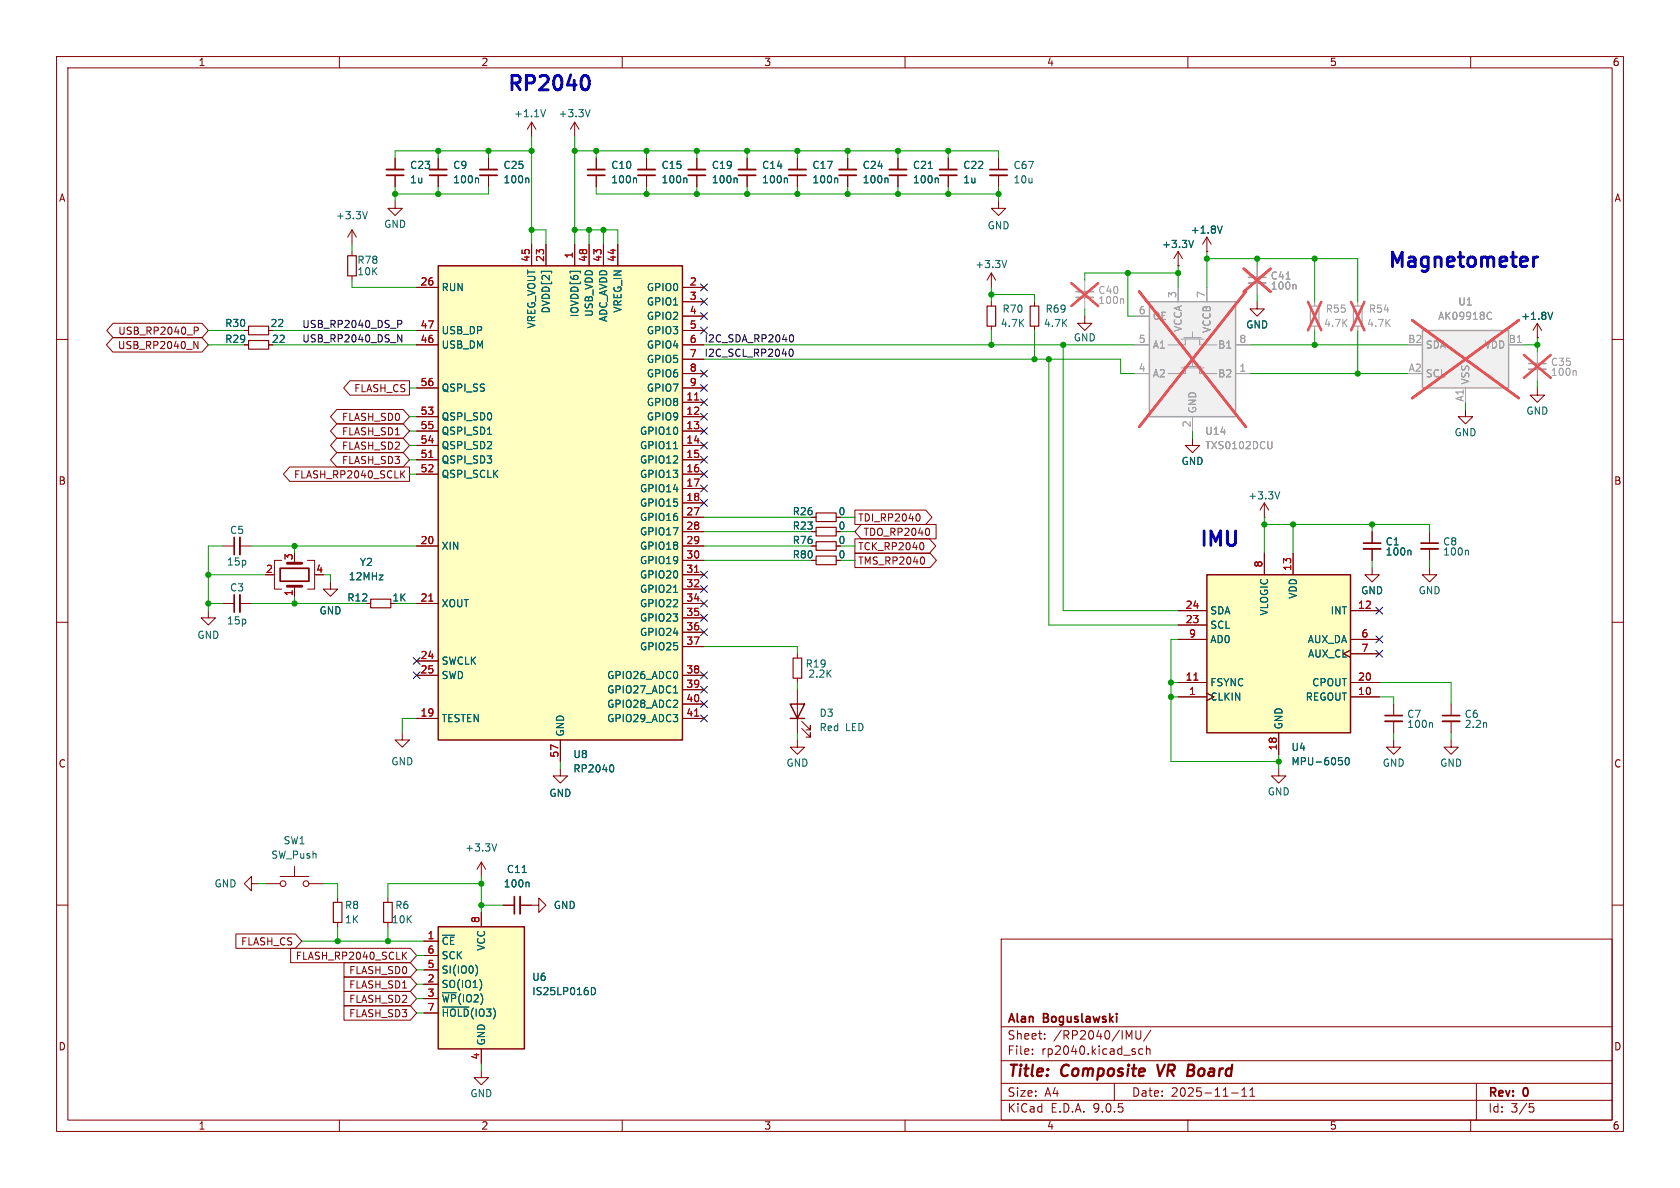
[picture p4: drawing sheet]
<svg xmlns="http://www.w3.org/2000/svg" width="297mm" height="210mm" viewBox="0 0 297 210" stroke-linecap="round" stroke-linejoin="round" font-family="sans-serif">
<g fill="none" stroke="#840000" stroke-width=".18">
<path d="M10 10h277v190h-277zM12 12h273v186h-273zM60 10v2M110 10v2M160 10v2M210 10v2M260 10v2M62.2 40.6l-.7 1.3M62.2 40.6l.8 1.3M62.2 40.6v2.6M182.9 53.3v.8M182.9 57.7v.7"/>
<path d="M271.8 59.7h.1M271.8 57.2l-.8 1.2M271.8 57.2l.7 1.2M271.8 57.2v2.5M10 60h2M210.8 77.5v1.2h1.3l-1.3 1.3-1.3-1.3h1.3M259.1 72.4v1.3h1.2l-1.2 1.2-1.3-1.2h1.3M285 60h2M10 110h2M36.8 108v1.2h1.3l-1.3 1.3-1.2-1.3h1.2M39.4 106.7h2M42.4 106.7h2"/>
<path d="M285 110h2M246.4 130.8v1.3h1.2l-1.2 1.3-1.3-1.3h1.3M246.4 124.5v2M246.4 127.5v2M256.5 130.8v1.3h1.3l-1.3 1.3-1.2-1.3h1.2M256.5 124.5v2M256.5 127.5v2M10 160h2M177 166h108v32h-108zM285 160h2M60 198v2M110 198v2"/>
<path d="M160 198v2M177 194.5h108M177 191.5h108M177 187.5h108M177 181.5h108M182.5 186.3v.1M182.5 185.5v.1M184.7 183.6v.1M184.7 182.8v.1M197 191.5v3M200.8 182.2v1.2l.3 .3 .4-.1 .2-.2v-1.2M202 185.5l-.4-.1-.3 .3v.4l.2 .2h.5"/>
<path d="M202.7 185.5l.2-.1 .3 .1 .1 .9M202.7 184.9v1.5M203.5 182.1l-1.3 2M210 198v2M217.7 193.2h1.2M219.5 193.8h.9M219.5 192.7l.5-.4v1.5M221 193.8h.8M221 192.7l.4-.4v1.5M260 198v2M261 191.5v6.5M270.4 195.1h.7"/>
<path d="M270.5 195.7h.4l.3 .3-.2 .5-.5 .1"/>
</g>
<path d="M204.6 188.2l.4 2M210 189.2h.7M210.1 188.2h.7M210.7 189.2l.2 .1M210.8 190.1l-.9 .1M210.9 189.1l-.2 .1" fill="none" stroke="#840000" stroke-width=".4"/>
<path d="M41.4 105.2v3M244.9 126.5h3M255 126.5h3.1" fill="none" stroke="#840000" stroke-width=".3"/>
<path d="M42.4 105.2v3M244.9 127.5h3M255 127.5h3.1" fill="none" stroke="#840000" stroke-width=".33"/>
<path d="M65 37.4l-.5 1.3M274.5 55.2l-.4 1.3M253.1 127.7l.2 .2v.7M262.7 127.8l.1 .8" fill="none" stroke="#006464" stroke-width=".18"/>
<path d="M182.1 54.1h1.5v3.6h-1.5z" fill="none" stroke="#840000" stroke-width=".2"/>
<path d="M251.5 58.4h15.2v10.2h-15.2z" fill="#f0f0f0"/>
<path d="M251.5 58.4h15.2v10.2h-15.2z" fill="none" stroke="#a1a1a1" stroke-width=".25"/>
<path d="M191.8 49.5v2.1M191.8 52.6v2M232.4 53.3v.8M232.4 57.7v.7M240 53.3v.8M240 57.7v.7M259.1 68.6v2.5M266.7 61h2.5M271.8 62.2v2.1M271.8 65.3v2" fill="none" stroke="#a1a1a1" stroke-width=".18"/>
<path d="M198.5 52.8l.1 .2v.7M263.1 55.3l.3-.1 .3 .1M263.7 56.3l-.3 .2-.3-.1M278.5 65.5l.2 .2v.7" fill="none" stroke="#989898" stroke-width=".18"/>
<path d="M189.4 50.1l4.7 4M194.1 50.1l-4.7 4M231.2 53.4l2.4 5M233.6 53.4l-2.4 5M238.9 53.4l2.3 5M241.2 53.4l-2.3 5M249.7 56.6l18.8 13.8M268.5 56.6l-18.8 13.8M269.4 62.8l4.7 4M274.1 62.8l-4.7 4" fill="none" stroke="#e65255" stroke-width=".46"/>
<g fill="none" stroke="#840000" stroke-width=".18">
<path d="M69.8 35.6v1.2h1.3l-1.3 1.3-1.2-1.3h1.2M86.4 27.9v2.1M86.4 31v2M132.1 27.9v2.1M132.1 31v2M141 27.9v2.1M141 31v2M149.9 27.9v2.1M149.9 31v2M158.7 27.9v2.1M158.7 31v2M167.6 27.9v2.1"/>
<path d="M167.6 31v2M176.5 35.6v1.2h1.3l-1.3 1.3-1.2-1.3h1.2M176.5 27.9v2.1M176.5 31v2M43.2 58.4h.7M175.3 48.3l-.8 1.2M175.3 48.3l.7 1.2M175.3 48.3v2.5M175.3 53.3v.8M175.3 57.7v.7M191.8 55.9v1.3h1.2l-1.2 1.2-1.3-1.2h1.3M208.3 47h.1"/>
<path d="M208.3 44.5l-.8 1.2M208.3 44.5l.7 1.2M208.3 44.5v2.5M213.4 44.5h.1M213.4 41.9l-.8 1.3M213.4 41.9l.7 1.3M213.4 41.9v2.6M43.2 61h.7M271.8 68.6v1.3h1.2l-1.2 1.2-1.3-1.2h1.3M49.8 99.1h-1.3v5h1.3M54.4 99.1h1.2v5h-1.2M143.5 94h.8"/>
<path d="M143.5 91.4h.8M143.5 96.5h.8M143.5 99.1h.8M223.5 91.4h.1M223.5 88.9l-.7 1.3M223.5 88.9l.8 1.3M223.5 88.9v2.5M48.3 101.6h.2M52.1 103.6v1.8M58.4 102.9v1.2h1.3l-1.3 1.3-1.3-1.3h1.3M64.8 106.7h.7M141 115.6v.7"/>
<path d="M141 119.9v.8M141 130.8v1.3h1.2l-1.2 1.3-1.3-1.3h1.3M141 121.9v7.6M141.7 128.8l1.6 1.5v-.8v.8h-.8M141.7 127.5l1.6 1.5v-.7v.7h-.8M226.1 135.9v1.3h1.2l-1.2 1.2-1.3-1.2h1.3"/>
</g>
<path d="M84.8 31h3.1M130.6 31h3M139.4 31h3.1M148.3 31h3.1M157.2 31h3.1M166.1 31h3.1M175 30h3.1M49.5 100.5h5.1v2.2h-5.1z" fill="none" stroke="#840000" stroke-width=".3"/>
<path d="M84.8 30h3.1M130.6 30h3M139.4 30h3.1M148.3 30h3.1M157.2 30h3.1M166.1 30h3.1M175 31h3.1" fill="none" stroke="#840000" stroke-width=".33"/>
<path d="M93.3 31.5l.2 .2v.6M139 31.5l.2 .2v.6M147.9 31.5l.2 .2v.6M156.8 31.5l.2 .2v.6M164.1 29.8h.7M165.7 31.5l.2 .2v.6M216.1 39.9l-.4 1.3M178 46l-.4 1.3M211 42.5l-.4 1.3M226.2 86.9l-.4 1.3" fill="none" stroke="#006464" stroke-width=".18"/>
<path d="M50.8 99.6h2.5M50.8 103.6h2.5" fill="none" stroke="#840000" stroke-width=".51"/>
<path d="M43.9 57.7h3.6v1.5h-3.6zM174.5 54.1h1.5v3.6h-1.5zM43.9 60.2h3.6v1.5h-3.6zM144.3 93.2h3.5v1.5h-3.5zM144.3 90.7h3.5v1.5h-3.5zM144.3 95.8h3.5v1.5h-3.5zM144.3 98.3h3.5v1.5h-3.5zM65.5 105.9h3.6v1.5h-3.6zM140.2 116.3h1.5v3.6h-1.5z" fill="none" stroke="#840000" stroke-width=".2"/>
<path d="M139.7 124.5h2.5l-1.2 2.5zM139.7 127h2.5" fill="none" stroke="#840000" stroke-width=".25"/>
<path d="M190.2 51.6h3.1M270.3 64.3h3" fill="none" stroke="#a1a1a1" stroke-width=".3"/>
<path d="M190.2 52.6h3.1M270.3 65.3h3" fill="none" stroke="#a1a1a1" stroke-width=".33"/>
<path d="M231.6 54.1h1.6v3.6h-1.6zM239.3 54.1h1.5v3.6h-1.5z" fill="none" stroke="#a1a1a1" stroke-width=".2"/>
<path d="M77.5 47h43.1v83.8h-43.1z" fill="#ffffc2"/>
<path d="M77.5 47h43.1v83.8h-43.1z" fill="none" stroke="#840000" stroke-width=".25"/>
<g fill="none" stroke="#840000" stroke-width=".18">
<path d="M77.5 27.9v2.1M77.5 31v2M62.2 44.5v.7M62.2 48.8v.7M73.7 50.8h3.8M73.7 58.4h3.8M94 43.2v3.8M96.5 43.2v3.8M101.6 43.2v3.8M104.1 43.2v3.8M106.7 43.2v3.8M109.2 43.2v3.8"/>
<path d="M120.6 50.8h3.9M120.6 58.4h3.9M120.6 53.3h3.9M120.6 55.9h3.9M73.7 61h3.8M73.7 68.6h3.8M73.7 73.7h3.8M73.7 76.2h3.8M73.7 78.7h3.8M120.6 61h3.9M120.6 68.6h3.9M120.6 73.7h3.9"/>
<path d="M120.6 76.2h3.9M120.6 78.7h3.9M120.6 63.5h3.9M120.6 66h3.9M120.6 71.1h3.9M73.7 81.3h3.8M73.7 83.8h3.8M73.7 96.5h3.8M120.6 81.3h3.9M120.6 83.8h3.9M120.6 96.5h3.9M120.6 86.4h3.9"/>
<path d="M120.6 88.9h3.9M120.6 91.4h3.9M120.6 94h3.9M120.6 99.1h3.9M73.7 106.7h3.8M73.7 116.8h3.8M73.7 119.4h3.8M120.6 106.7h3.9M120.6 119.4h3.9M120.6 101.6h3.9M120.6 104.1h3.9M120.6 109.2h3.9"/>
<path d="M120.6 111.8h3.9M120.6 114.3h3.9M242.6 100.3v1.3h1.2l-1.2 1.3-1.3-1.3h1.3M73.7 127h3.8M99.1 130.8v3.8M120.6 127h3.9M120.6 121.9h3.9M120.6 124.5h3.9M88.9 160h2M91.9 160h2.1"/>
</g>
<path d="M84.4 31.5l.2 .2v.6M95.7 48.3v-.3h1.8v.3M100.8 48.3v-.3h1.8v.3M86.2 76.8h.7M119.1 79.3h.7M119.1 104.7h.7M108.2 135.2a.79 .79 0 0 1 0 1.3M119.1 122.5h.7M92.3 154.2h.7M93.4 155.9l.1 .2v.7" fill="none" stroke="#006464" stroke-width=".18"/>
<path d="M122.8 70.7h.7M75.8 80.9h.7M75.8 106.3h.7M122.8 101.2h.7M122.8 126.6h.7" fill="none" stroke="#a90000" stroke-width=".18"/>
<path d="M61.5 45.2h1.5v3.6h-1.5z" fill="none" stroke="#840000" stroke-width=".2"/>
<path d="M75.9 31h3.1M90.9 158.5v3" fill="none" stroke="#840000" stroke-width=".3"/>
<path d="M75.9 30h3.1M91.9 158.5v3" fill="none" stroke="#840000" stroke-width=".33"/>
<path d="M213.4 101.6h25.4v27.9h-25.4z" fill="#ffffc2"/>
<path d="M213.4 101.6h25.4v27.9h-25.4z" fill="none" stroke="#840000" stroke-width=".25"/>
<g fill="none" stroke="#840000" stroke-width=".18">
<path d="M69.8 27.9v2.1M69.8 31v2M222.2 53.3v1.3h1.3l-1.3 1.3-1.2-1.3h1.2M223.5 97.8v3.8M228.6 97.8v3.8M242.6 94v2M242.6 97v2.1M252.7 94v2M252.7 97v2.1M208.3 108h5.1M208.3 110.5h5.1M208.3 113h5.1"/>
<path d="M238.8 114.9l-1.3 .7 1.3 .6M238.8 108h5M238.8 113h5M238.8 115.6h5M252.7 100.3v1.3h1.3l-1.3 1.3-1.2-1.3h1.2M208.3 120.7h5.1M208.3 123.2h5.1M226.1 129.5v3.9M238.8 120.7h5M238.8 123.2h5"/>
</g>
<path d="M211.1 120.2h.7" fill="none" stroke="#a90000" stroke-width=".18"/>
<path d="M249.3 97.3l.1 .2v.6M259.4 97.3l.2 .2v.6M236.7 133.9h.6M237.2 134.5l.1 .2-.1 .4M237.9 134.1l.2-.2a.68 .68 0 0 1 .5 .7 .68 .68 0 0 1-.5 .6l-.2-.1-.1-.4z" fill="none" stroke="#006464" stroke-width=".18"/>
<path d="M220.7 49h3.1" fill="none" stroke="#a1a1a1" stroke-width=".3"/>
<path d="M220.7 50h3.1" fill="none" stroke="#a1a1a1" stroke-width=".33"/>
<path d="M222.2 47v2M222.2 50v2.1" fill="none" stroke="#a1a1a1" stroke-width=".18"/>
<path d="M227.4 49.3h.7M228.9 50.3l.2 .2v.6" fill="none" stroke="#989898" stroke-width=".18"/>
<path d="M219.9 47.5l4.7 4.1M224.6 47.5l-4.7 4.1" fill="none" stroke="#e65255" stroke-width=".46"/>
<path d="M68.3 31h3.1M241 96h3.1M251.2 96h3.1" fill="none" stroke="#840000" stroke-width=".3"/>
<path d="M68.3 30h3.1M241 97h3.1M251.2 97h3.1" fill="none" stroke="#840000" stroke-width=".33"/>
<path d="M203.2 53.3h15.2v20.4h-15.2z" fill="#f0f0f0"/>
<path d="M203.2 53.3h15.2v20.4h-15.2z" fill="none" stroke="#a1a1a1" stroke-width=".25"/>
<g fill="none" stroke="#a1a1a1" stroke-width=".18">
<path d="M200.7 55.9h2.5M208.3 50.8v2.5M208.8 59.9h4.1M209.3 59.7h3M209.5 59.9v1.1h-3M210.8 58.7v1M212.1 59.9v1.1h3M213.4 50.8v2.5M200.7 66h2.5M200.7 61h2.5M208.8 65h4.1M209.3 64.8h3"/>
<path d="M209.5 65v1h-3M210.8 63.8v1M210.8 73.7v2.5M212.1 65v1h3M218.4 66h2.6M218.4 61h2.6"/>
</g>
<path d="M224.9 78v1.1l-.3 .2" fill="none" stroke="#989898" stroke-width=".18"/>
<path d="M201.4 51.5l18.8 24M220.2 51.5l-18.8 24" fill="none" stroke="#e65255" stroke-width=".46"/>
<g fill="none" stroke="#840000" stroke-width=".18">
<path d="M94 21.6l-.8 1.3M94 21.6l.7 1.3M94 21.6v2.5M101.6 21.6l-.8 1.3M101.6 21.6l.8 1.3M101.6 21.6v2.5M105.4 27.9v2.1M105.4 31v2M114.3 27.9v2.1M114.3 31v2M123.2 27.9v2.1M123.2 31v2"/>
<path d="M39.4 96.5h2M42.4 96.5h2M71.1 129.5v1.3h1.3l-1.3 1.3-1.3-1.3h1.3M85.1 189.2v1.3h1.3l-1.3 1.3-1.3-1.3h1.3"/>
</g>
<path d="M103.9 31h3M112.8 31h3M121.7 31h3M41.4 95v3" fill="none" stroke="#840000" stroke-width=".3"/>
<path d="M103.9 30h3M112.8 30h3M121.7 30h3M42.4 95v3" fill="none" stroke="#840000" stroke-width=".33"/>
<path d="M96.4 19.4l-.4 1.2M104.3 19.4l-.4 1.2M112.4 31.5l.1 .2v.6M121.2 31.5l.2 .2v.6M130.1 31.5l.2 .2v.6" fill="none" stroke="#006464" stroke-width=".18"/>
<path d="M77.5 163.8h15.2v21.6h-15.2z" fill="#ffffc2"/>
<path d="M77.5 163.8h15.2v21.6h-15.2z" fill="none" stroke="#840000" stroke-width=".25"/>
<g fill="none" stroke="#840000" stroke-width=".18">
<path d="M69.8 27.9v2.1M69.8 31v2M77.5 27.9v2.1M77.5 31v2M86.4 27.9v2.1M86.4 31v2M105.4 27.9v2.1M105.4 31v2M114.3 27.9v2.1M114.3 31v2M123.2 27.9v2.1M123.2 31v2"/>
<path d="M132.1 27.9v2.1M132.1 31v2M141 27.9v2.1M141 31v2M149.9 27.9v2.1M149.9 31v2M158.7 27.9v2.1M158.7 31v2M167.6 27.9v2.1M167.6 31v2M19.9 59.7h15.8l1.1 1.3-1.1 1.2h-15.8l-1.1-1.2zM20 57.1h15.7l1.1 1.3-1.1 1.3h-15.7l-1.1-1.3z"/>
<path d="M34.3 57.8h.5l.3 .3-.2 .3-.6 .1M43.2 58.4h.7M73.7 50.8h3.8M73.7 58.4h3.8M94 43.2v3.8M96.5 43.2v3.8M101.6 43.2v3.8M104.1 43.2v3.8M106.7 43.2v3.8M109.2 43.2v3.8M120.6 50.8h3.9M120.6 58.4h3.9"/>
<path d="M120.6 53.3h3.9M120.6 55.9h3.9M208.3 47h.1M213.4 44.5h.1M271.8 59.7h.1M34.3 60.4l.7 1.2v-1.2M43.2 61h.7M59.5 74.9h11.8l1.1 1.3-1.1 1.3h-11.8l-1.1-1.3zM59.5 72.4h11.8l1.1 1.3-1.1 1.2h-11.8l-1.1-1.2zM59.5 77.5h11.8l1.1 1.2-1.1 1.3h-11.8l-1.1-1.3zM61.9 67.3h10.5v2.6h-10.5l-1.1-1.3zM73.7 61h3.8"/>
<path d="M73.7 68.6h3.8M73.7 73.7h3.8M73.7 76.2h3.8M73.7 78.7h3.8M120.6 61h3.9M120.6 68.6h3.9M120.6 73.7h3.9M120.6 76.2h3.9M120.6 78.7h3.9M120.6 63.5h3.9M120.6 66h3.9M120.6 71.1h3.9"/>
<path d="M51.2 82.5h21.2v2.6h-21.2l-1.1-1.3zM59.5 80h11.8l1.1 1.3-1.1 1.3h-11.8l-1.1-1.3zM71 83.8l.6 .7M71.6 83.2l-.8 .7M73.7 96.5h3.8M73.7 81.3h3.8M73.7 83.8h3.8M120.6 94h3.9M120.6 91.4h3.9M120.6 96.5h3.9M120.6 99.1h3.9M120.6 81.3h3.9"/>
<path d="M120.6 83.8h3.9M120.6 86.4h3.9M120.6 88.9h3.9M143.5 94h.8M143.5 91.4h.8M143.5 96.5h.8M143.5 99.1h.8M151.1 90.2h12.6l1.1 1.2-1.1 1.3h-12.6zM151.1 95.2h13.2l1.1 1.3-1.1 1.3h-13.2zM151.1 97.8h13.3l1.1 1.3-1.1 1.2h-13.3zM152.2 92.7h13.3v2.6h-13.3l-1.1-1.3zM162.4 90.8a.79 .79 0 0 1 0 1.3"/>
<path d="M163 95.9a.79 .79 0 0 1 0 1.3M163.3 98.5l.1 .4-.1 .8M164.2 93.5l.1 .4-.1 .6M223.5 97.8v3.8M228.6 97.8v3.8M242.6 94v2M242.6 97v2.1M52.1 104.1v1.3M64.8 106.7h.7M73.7 106.7h3.8M73.7 116.8h3.8M73.7 119.4h3.8"/>
<path d="M120.6 106.7h3.9M120.6 119.4h3.9M120.6 101.6h3.9M120.6 104.1h3.9M120.6 109.2h3.9M120.6 111.8h3.9M120.6 114.3h3.9M208.3 108h5.1M208.3 110.5h5.1M208.3 113h5.1M238.8 114.9l-1.3 .7 1.3 .6M238.8 108h5"/>
<path d="M238.8 113h5M238.8 115.6h5M73.7 127h3.8M99.1 135.9v1.3h1.2l-1.2 1.2-1.3-1.2h1.3M99.1 130.8v3.8M120.6 127h3.9M120.6 121.9h3.9M120.6 124.5h3.9M208.3 120.7h5.1M208.3 123.2h5.1M226.1 129.5v3.9M238.8 120.7h5"/>
<path d="M238.8 123.2h5M44.4 156.2v-1.3l-1.2 1.3 1.2 1.3v-1.3h1.3M47 156.2h2.5M49.5 154.9h5.1M52.1 153.2v1.7M54.6 156.2h2.5M59.7 158.8v.7M68.6 158.8v.7M85.1 152.4v2.5M85.1 152.4l-.8 1.3M85.1 152.4l.8 1.3M41.7 165.1h10.5l1.1 1.3-1.1 1.2h-10.5z"/>
<path d="M51.4 167.6h21.1l1.2 1.3-1.2 1.3h-21.1zM59.7 163.1v.7M60.8 170.2h11.7l1.2 1.3-1.2 1.2h-11.7zM60.8 175.3h11.7l1.2 1.2-1.2 1.3h-11.7zM60.8 172.7h11.7l1.2 1.3-1.2 1.3h-11.7zM60.8 177.8h11.7l1.2 1.3-1.2 1.2h-11.7zM68.6 163.1v.7M71.3 168.9l.6 .7M71.9 168.3l-.7 .7M74.9 166.4h2.6M74.9 168.9h2.6M74.9 171.5h2.6"/>
<path d="M74.9 174h2.6M74.9 176.5h2.6M74.9 179.1h2.6M85.1 161.3v2.5M88.9 160h2M91.9 160h3.3v-1.2l1.3 1.2-1.3 1.3v-1.3M85.1 185.4v2.6"/>
<circle cx="50" cy="156.2" r=".51"/>
<circle cx="54.1" cy="156.2" r=".51"/>
</g>
<g fill="none" stroke="#006464" stroke-width=".18">
<path d="M84.4 31.5l.2 .2v.6M93.3 31.5l.2 .2v.6M112.4 31.5l.1 .2v.6M121.2 31.5l.2 .2v.6M130.1 31.5l.2 .2v.6M139 31.5l.2 .2v.6M147.9 31.5l.2 .2v.6M156.8 31.5l.2 .2v.6M164.1 29.8h.7M165.7 31.5l.2 .2v.6M216.1 39.9l-.4 1.3M95.7 48.3v-.3h1.8v.3"/>
<path d="M100.8 48.3v-.3h1.8v.3M211 42.5l-.4 1.3M274.5 55.2l-.4 1.3M86.2 76.8h.7M119.1 79.3h.7M249.3 97.3l.1 .2v.6M119.1 104.7h.7M108.2 135.2a.79 .79 0 0 1 0 1.3M119.1 122.5h.7M236.7 133.9h.6M237.2 134.5l.1 .2-.1 .4M237.9 134.1l.2-.2a.68 .68 0 0 1 .5 .7 .68 .68 0 0 1-.5 .6l-.2-.1-.1-.4z"/>
<path d="M87.8 149.2l-.4 1.2M92.3 154.2h.7M93.4 155.9l.1 .2v.7M78.2 178h4.7M84.1 170.6a1.49 1.49 0 0 1 0 1.9M85 173.5l.2 .5-.2 .7M104.6 174.6a.64 .64 0 0 1 .7 .6 .64 .64 0 0 1-.7 .6z"/>
</g>
<path d="M58.9 159.5h1.6v3.6h-1.6zM67.8 159.5h1.5v3.6h-1.5z" fill="none" stroke="#840000" stroke-width=".2"/>
<path d="M70.3 56.6h.5l.2 .3-.1 .3-.6 .1M70.3 59.2l.7 1.2v-1.2M139.7 59.2h.2a.68 .68 0 0 1 .4 .6 .68 .68 0 0 1-.4 .6h-.2M139.6 62l.2-.3a.68 .68 0 0 1 .4 .7 .68 .68 0 0 1-.4 .6l-.2-.3" fill="none" stroke="#0f0f0f" stroke-width=".18"/>
<g fill="none" stroke="#009600" stroke-width=".18">
<path d="M69.8 33v2.6M77.5 26.7v1.2M77.5 33v1.3M86.4 33v1.3h-16.6M86.4 26.7v1.2M94 26.7h-24.2v1.2M94 24.1v19.1M101.6 26.7h74.9v1.2M101.6 24.1v19.1M105.4 33v1.3h71.1M105.4 26.7v1.2M114.3 26.7v1.2"/>
<path d="M114.3 33v1.3M123.2 26.7v1.2M123.2 33v1.3M132.1 26.7v1.2M132.1 33v1.3M141 26.7v1.2M141 33v1.3M149.9 26.7v1.2M149.9 33v1.3M158.7 26.7v1.2M158.7 33v1.3M167.6 26.7v1.2"/>
<path d="M167.6 33v1.3M176.5 33v2.6M36.8 58.4h6.4M48.3 58.4h25.4M62.2 49.5v1.3h11.5M62.2 43.2v1.3M94 40.6h2.5v2.6M101.6 40.6h7.6v2.6M104.1 40.6v2.6M106.7 40.6v2.6M175.3 50.8v2.5M175.3 58.4v2.6"/>
<path d="M175.3 52.1h7.6v1.2M182.9 58.4v5.1M191.8 54.6v1.3M199.4 48.3v7.6h1.3M208.3 47v3.8M208.3 48.3h-16.5v1.2M213.4 45.7h26.6v7.6M213.4 44.5v6.3M222.2 45.7v1.3M222.2 52.1v1.2M232.4 45.7v7.6M232.4 58.4v2.6"/>
<path d="M240 58.4v7.6M271.8 59.7v2.5M36.8 61h6.4M48.3 61h25.4M72.4 76.2h1.3M72.4 73.7h1.3M72.4 78.7h1.3M72.4 68.6h1.3M124.5 61h76.2M124.5 63.5h73.6v2.5h2.6M185.4 63.5v47h22.9M188 61v47h20.3"/>
<path d="M210.8 76.2v1.3M221 61h27.9M221 66h27.9M259.1 71.1v1.3M269.2 61h2.6M271.8 67.3v1.3M39.4 96.5h-2.6v11.5M44.4 96.5h29.3M52.1 96.5v1.3M72.4 81.3h1.3M72.4 83.8h1.3M124.5 94h19"/>
<path d="M124.5 96.5h19M124.5 91.4h19M124.5 99.1h19M148.6 94h2.5M148.6 96.5h2.5M148.6 91.4h2.5M148.6 99.1h2.5M223.5 92.7h29.2v1.3M223.5 91.4v6.4M228.6 92.7v5.1M242.6 92.7v1.3M242.6 99.1v1.2"/>
<path d="M252.7 99.1v1.2M36.8 106.7h2.6M36.8 101.6h10.2M44.4 106.7h20.4M52.1 105.4v1.3M57.1 101.6h1.3v1.3M69.8 106.7h3.9M124.5 114.3h16.5v1.3M208.3 113h-1.3v21.6h19.1M73.7 127h-2.6v2.5M99.1 134.6v1.3M141 120.7v1.2"/>
<path d="M141 129.5v1.3M207 123.2h1.3M207 120.7h1.3M226.1 133.4v2.5M243.8 123.2h2.6v1.3M243.8 120.7h12.7v3.8M246.4 129.5v1.3M256.5 129.5v1.3M45.7 156.2h1.3M57.1 156.2h2.6v2.6M85.1 156.2h-16.5v2.6M85.1 154.9v6.4"/>
<path d="M53.3 166.4h21.6M59.7 163.8v2.6M68.6 163.8v2.6M73.7 174h1.2M73.7 168.9h1.2M73.7 171.5h1.2M73.7 179.1h1.2M73.7 176.5h1.2M85.1 160h3.8M85.1 188v1.2"/>
</g>
<g fill="none" stroke="#000084" stroke-width=".18">
<path d="M123.9 52.7l1.2 1.2M123.9 55.3l1.2 1.2M123.9 57.8l1.2 1.2M123.9 50.2l1.2 1.2M125.1 52.7l-1.2 1.2M125.1 55.3l-1.2 1.2M125.1 57.8l-1.2 1.2M125.1 50.2l-1.2 1.2M123.9 78.1l1.2 1.2M123.9 75.6l1.2 1.2M123.9 68l1.2 1.2M123.9 65.4l1.2 1.2"/>
<path d="M123.9 73.1l1.2 1.2M123.9 70.5l1.2 1.2M125.1 78.1l-1.2 1.2M125.1 65.4l-1.2 1.2M125.1 75.6l-1.2 1.2M125.1 68l-1.2 1.2M125.1 73.1l-1.2 1.2M125.1 70.5l-1.2 1.2M123.9 80.7l1.2 1.2M123.9 88.3l1.2 1.2M123.9 83.2l1.2 1.2M123.9 85.8l1.2 1.2"/>
<path d="M125.1 80.7l-1.2 1.2M125.1 88.3l-1.2 1.2M125.1 83.2l-1.2 1.2M125.1 85.8l-1.2 1.2M73.1 118.8l1.2 1.2M73.1 116.2l1.2 1.2M74.3 118.8l-1.2 1.2M74.3 116.2l-1.2 1.2M123.9 111.2l1.2 1.2M123.9 118.8l1.2 1.2M123.9 108.6l1.2 1.2M123.9 103.5l1.2 1.2"/>
<path d="M123.9 106.1l1.2 1.2M123.9 101l1.2 1.2M125.1 111.2l-1.2 1.2M125.1 118.8l-1.2 1.2M125.1 108.6l-1.2 1.2M125.1 103.5l-1.2 1.2M125.1 106.1l-1.2 1.2M125.1 101l-1.2 1.2M243.2 112.4l1.2 1.2M243.2 115l1.2 1.2M243.2 107.3l1.2 1.3M244.4 112.4l-1.2 1.2"/>
<path d="M244.4 115l-1.2 1.2M244.4 107.3l-1.2 1.3M123.9 123.9l1.2 1.2M123.9 121.3l1.2 1.2M123.9 126.4l1.2 1.2M125.1 123.9l-1.2 1.2M125.1 121.3l-1.2 1.2M125.1 126.4l-1.2 1.2"/>
</g>
<path d="M103.1 13.5a.6 .6 0 0 1 1 .3 1.49 1.49 0 0 1-.5 2.1l-.5-.1M271.1 45.4v1.7M271.8 45.4a.65 .65 0 0 0-.7 .5" fill="none" stroke="#0000c2" stroke-width=".51"/>
<path d="M122.8 70.7h.7M75.8 80.9h.7M75.8 106.3h.7M122.8 101.2h.7M122.8 126.6h.7M211.1 120.2h.7" fill="none" stroke="#a90000" stroke-width=".18"/>
<path d="M227.4 49.3h.7M228.9 50.3l.2 .2v.6M263.1 55.3l.3-.1 .3 .1M263.7 56.3l-.3 .2-.3-.1M224.9 78v1.1l-.3 .2" fill="none" stroke="#989898" stroke-width=".18"/>
<path d="M200.7 55.9h2.5M208.3 50.8v2.5M213.4 50.8v2.5M222.2 47v2M222.2 50v2.1M200.7 61h2.5M200.7 66h2.5M210.8 73.7v2.5M218.4 61h2.6M218.4 66h2.6M259.1 68.6v2.5M266.7 61h2.5" fill="none" stroke="#a1a1a1" stroke-width=".18"/>
<path d="M201.4 51.5l18.8 24M219.9 47.5l4.7 4.1M220.2 51.5l-18.8 24M224.6 47.5l-4.7 4.1M249.7 56.6l18.8 13.8M268.5 56.6l-18.8 13.8" fill="none" stroke="#e65255" stroke-width=".46"/>
<g fill="#009600" stroke="#009600" stroke-width=".18">
<circle cx="158.7" cy="26.7" r=".46"/>
<circle cx="158.7" cy="34.3" r=".46"/>
<circle cx="167.6" cy="26.7" r=".46"/>
<circle cx="175.3" cy="52.1" r=".46"/>
<circle cx="176.5" cy="34.3" r=".46"/>
<circle cx="167.6" cy="34.3" r=".46"/>
<circle cx="175.3" cy="61" r=".46"/>
<circle cx="182.9" cy="63.5" r=".46"/>
<circle cx="199.4" cy="48.3" r=".46"/>
<circle cx="207" cy="123.2" r=".46"/>
<circle cx="207" cy="120.7" r=".46"/>
<circle cx="226.1" cy="134.6" r=".46"/>
<circle cx="271.8" cy="61" r=".46"/>
<circle cx="242.6" cy="92.7" r=".46"/>
<circle cx="228.6" cy="92.7" r=".46"/>
<circle cx="240" cy="66" r=".46"/>
<circle cx="223.5" cy="92.7" r=".46"/>
<circle cx="232.4" cy="45.7" r=".46"/>
<circle cx="232.4" cy="61" r=".46"/>
<circle cx="213.4" cy="45.7" r=".46"/>
<circle cx="208.3" cy="48.3" r=".46"/>
<circle cx="188" cy="61" r=".46"/>
<circle cx="185.4" cy="63.5" r=".46"/>
<circle cx="222.2" cy="45.7" r=".46"/>
<circle cx="141" cy="34.3" r=".46"/>
<circle cx="149.9" cy="34.3" r=".46"/>
<circle cx="132.1" cy="26.7" r=".46"/>
<circle cx="149.9" cy="26.7" r=".46"/>
<circle cx="141" cy="26.7" r=".46"/>
<circle cx="106.7" cy="40.6" r=".46"/>
<circle cx="94" cy="40.6" r=".46"/>
<circle cx="104.1" cy="40.6" r=".46"/>
<circle cx="101.6" cy="40.6" r=".46"/>
<circle cx="77.5" cy="34.3" r=".46"/>
<circle cx="86.4" cy="26.7" r=".46"/>
<circle cx="77.5" cy="26.7" r=".46"/>
<circle cx="123.2" cy="34.3" r=".46"/>
<circle cx="132.1" cy="34.3" r=".46"/>
<circle cx="123.2" cy="26.7" r=".46"/>
<circle cx="94" cy="26.7" r=".46"/>
<circle cx="105.4" cy="26.7" r=".46"/>
<circle cx="114.3" cy="34.3" r=".46"/>
<circle cx="114.3" cy="26.7" r=".46"/>
<circle cx="101.6" cy="26.7" r=".46"/>
<circle cx="59.7" cy="166.4" r=".46"/>
<circle cx="68.6" cy="166.4" r=".46"/>
<circle cx="85.1" cy="160" r=".46"/>
<circle cx="85.1" cy="156.2" r=".46"/>
<circle cx="36.8" cy="106.7" r=".46"/>
<circle cx="52.1" cy="96.5" r=".46"/>
<circle cx="69.8" cy="34.3" r=".46"/>
<circle cx="52.1" cy="106.7" r=".46"/>
<circle cx="36.8" cy="101.6" r=".46"/>
</g>
<g font-size="3.5" fill="#0000c2">
<text x="89.4" y="16.8">RP2040</text>
<text x="245.1" y="48">Magnetometer</text>
<text x="211.8" y="97.3">IMU</text>
</g>
<g font-size="2.8" fill="#840000">
<text x="178" y="190.9">Title:</text>
<text x="187.7" y="190.9">Composite</text>
<text x="205.5" y="190.9">VR</text>
<text x="211.5" y="190.9">Board</text>
</g>
<g font-size="2.1" fill="#840000">
<text x="178" y="184">Sheet:</text>
<text x="178" y="181.2">Alan</text>
<text x="184.5" y="181.2">Boguslawski</text>
<text x="186.2" y="184">/RP2040/IMU/</text>
<text x="178" y="186.7">File:</text>
<text x="184.1" y="186.7">rp2040.kicad_sch</text>
<text x="178" y="196.9">KiCad</text>
<text x="178" y="194.1">Size:</text>
<text x="184.7" y="194.1">A4</text>
<text x="185.7" y="196.9">E.D.A.</text>
<text x="193.3" y="196.9">9.0.5</text>
<text x="200" y="194.1">Date:</text>
<text x="207" y="194.1">2025-11-11</text>
<text x="263" y="194.3">Rev:</text>
<text x="263" y="196.9">Id:</text>
<text x="267.1" y="196.9">3/5</text>
<text x="269.4" y="194.3">0</text>
</g>
<g font-size="1.8" fill="#840000">
<text x="35" y="11.9">1</text>
<text x="85" y="11.9">2</text>
<text x="135" y="11.9">3</text>
<text x="185" y="11.9">4</text>
<text x="235" y="11.9">5</text>
<text x="285" y="11.9">6</text>
<text x="10.3" y="35.9">A</text>
<text x="285.3" y="35.9">A</text>
<text x="20.8" y="59.4">USB_RP2040_P</text>
<text x="47.7" y="58">22</text>
<text x="20.7" y="61.9">USB_RP2040_N</text>
<text x="48" y="60.8">22</text>
<text x="62.5" y="69.5">FLASH_CS</text>
<text x="60.4" y="77.2">FLASH_SD1</text>
<text x="60.4" y="74.6">FLASH_SD0</text>
<text x="60.4" y="82.2">FLASH_SD3</text>
<text x="60.4" y="79.7">FLASH_SD2</text>
<text x="10.3" y="85.9">B</text>
<text x="51.9" y="84.8">FLASH_RP2040_SCLK</text>
<text x="285.3" y="85.9">B</text>
<text x="148.1" y="93.8">0</text>
<text x="148.1" y="91.3">0</text>
<text x="151.6" y="92.4">TDI_RP2040</text>
<text x="152.6" y="94.9">TDO_RP2040</text>
<text x="148.1" y="96.4">0</text>
<text x="148.1" y="98.9">0</text>
<text x="151.6" y="97.5">TCK_RP2040</text>
<text x="151.6" y="100">TMS_RP2040</text>
<text x="69.3" y="106.5">1K</text>
<text x="10.3" y="135.9">C</text>
<text x="285.3" y="135.9">C</text>
<text x="42.5" y="167.3">FLASH_CS</text>
<text x="52.2" y="169.9">FLASH_RP2040_SCLK</text>
<text x="61.6" y="172.4">FLASH_SD0</text>
<text x="61.6" y="177.5">FLASH_SD2</text>
<text x="61.6" y="174.9">FLASH_SD1</text>
<text x="10.3" y="185.9">D</text>
<text x="61.6" y="180">FLASH_SD3</text>
<text x="285.3" y="185.9">D</text>
<text x="35" y="199.9">1</text>
<text x="85" y="199.9">2</text>
<text x="135" y="199.9">3</text>
<text x="185" y="199.9">4</text>
<text x="235" y="199.9">5</text>
<text x="285" y="199.9">6</text>
</g>
<g font-size="1.8" fill="#006464">
<text x="90.8" y="20.9">+1.1V</text>
<text x="98.7" y="20.9">+3.3V</text>
<text x="72.4" y="32.6">1u</text>
<text x="72.4" y="30.1">C23</text>
<text x="80" y="30.1">C9</text>
<text x="80" y="32.6">100n</text>
<text x="88.9" y="32.6">100n</text>
<text x="88.9" y="30.1">C25</text>
<text x="108" y="32.6">100n</text>
<text x="108" y="30.1">C10</text>
<text x="116.8" y="32.6">100n</text>
<text x="116.8" y="30.1">C15</text>
<text x="125.7" y="32.6">100n</text>
<text x="125.7" y="30.1">C19</text>
<text x="134.6" y="32.6">100n</text>
<text x="134.6" y="30.1">C14</text>
<text x="143.5" y="32.6">100n</text>
<text x="143.5" y="30.1">C17</text>
<text x="152.4" y="32.6">100n</text>
<text x="152.4" y="30.1">C24</text>
<text x="161.3" y="32.6">100n</text>
<text x="161.3" y="30.1">C21</text>
<text x="170.2" y="32.6">1u</text>
<text x="170.2" y="30.1">C22</text>
<text x="179.1" y="30.1">C67</text>
<text x="179.1" y="32.6">10u</text>
<text x="59.3" y="39">+3.3V</text>
<text x="67.8" y="40.5">GND</text>
<text x="174.5" y="40.7">GND</text>
<text x="210.4" y="41.5">+1.8V</text>
<text x="63.1" y="46.8">R78</text>
<text x="172.3" y="47.6">+3.3V</text>
<text x="205.3" y="44">+3.3V</text>
<text x="63.1" y="48.9">10K</text>
<text x="78" y="51.7">RUN</text>
<text x="114.3" y="51.7">GPIO0</text>
<text x="39.7" y="58">R30</text>
<text x="78" y="59.3">USB_DP</text>
<text x="94.8" y="58.2" transform="rotate(-90 94.8 58.2)">VREG_VOUT</text>
<text x="97.4" y="55.5" transform="rotate(-90 97.4 55.5)">DVDD[2]</text>
<text x="102.5" y="56.2" transform="rotate(-90 102.5 56.2)">IOVDD[6]</text>
<text x="105" y="56.1" transform="rotate(-90 105 56.1)">USB_VDD</text>
<text x="107.5" y="57" transform="rotate(-90 107.5 57)">ADC_AVDD</text>
<text x="110.1" y="55.4" transform="rotate(-90 110.1 55.4)">VREG_IN</text>
<text x="114.3" y="54.2">GPIO1</text>
<text x="114.3" y="56.7">GPIO2</text>
<text x="114.3" y="59.3">GPIO3</text>
<text x="176.8" y="58">4.7K</text>
<text x="177.1" y="55.5">R70</text>
<text x="184.4" y="58">4.7K</text>
<text x="184.7" y="55.5">R69</text>
<text x="220.2" y="58.3">GND</text>
<text x="268.8" y="56.7">+1.8V</text>
<text x="39.7" y="60.8">R29</text>
<text x="78" y="61.8">USB_DM</text>
<text x="114.3" y="61.8">GPIO4</text>
<text x="114.3" y="64.4">GPIO5</text>
<text x="189.7" y="60.6">GND</text>
<text x="78" y="69.4">QSPI_SS</text>
<text x="114.3" y="66.9">GPIO6</text>
<text x="114.3" y="69.4">GPIO7</text>
<text x="114.3" y="72">GPIO8</text>
<text x="78" y="74.5">QSPI_SD0</text>
<text x="78" y="77.1">QSPI_SD1</text>
<text x="113" y="77.1">GPIO10</text>
<text x="114.3" y="74.5">GPIO9</text>
<text x="257" y="77.3">GND</text>
<text x="269.7" y="73.5">GND</text>
<text x="78" y="79.6">QSPI_SD2</text>
<text x="78" y="82.1">QSPI_SD3</text>
<text x="113" y="79.6">GPIO11</text>
<text x="113" y="82.1">GPIO12</text>
<text x="208.8" y="82.4">GND</text>
<text x="78" y="84.7">QSPI_SCLK</text>
<text x="113" y="84.7">GPIO13</text>
<text x="113" y="87.2">GPIO14</text>
<text x="113" y="89.8">GPIO15</text>
<text x="220.6" y="88.5">+3.3V</text>
<text x="40.6" y="94.6">C5</text>
<text x="113" y="92.3">GPIO16</text>
<text x="113" y="94.8">GPIO17</text>
<text x="140" y="93.8">R23</text>
<text x="140" y="91.3">R26</text>
<text x="40" y="100.2">15p</text>
<text x="63.5" y="100.2">Y2</text>
<text x="78" y="97.4">XIN</text>
<text x="113" y="97.4">GPIO18</text>
<text x="113" y="99.9">GPIO19</text>
<text x="140" y="96.4">R76</text>
<text x="140" y="98.9">R80</text>
<text x="244.9" y="96.6">C1</text>
<text x="244.9" y="98.4">100n</text>
<text x="255" y="96.6">C8</text>
<text x="255" y="98.4">100n</text>
<text x="40.6" y="104.7">C3</text>
<text x="61.3" y="106.5">R12</text>
<text x="61.6" y="102.8">12MHz</text>
<text x="78" y="107.5">XOUT</text>
<text x="113" y="102.5">GPIO20</text>
<text x="113" y="105">GPIO21</text>
<text x="113" y="107.5">GPIO22</text>
<text x="229.5" y="105.9" transform="rotate(-90 229.5 105.9)">VDD</text>
<text x="240.5" y="105.3">GND</text>
<text x="250.7" y="105.3">GND</text>
<text x="34.8" y="113.1">GND</text>
<text x="40" y="110.6">15p</text>
<text x="56.4" y="108.8">GND</text>
<text x="113" y="110.1">GPIO23</text>
<text x="113" y="112.6">GPIO24</text>
<text x="213.9" y="108.8">SDA</text>
<text x="213.9" y="111.4">SCL</text>
<text x="213.9" y="113.9">AD0</text>
<text x="224.4" y="108.9" transform="rotate(-90 224.4 108.9)">VLOGIC</text>
<text x="231.1" y="113.9">AUX_DA</text>
<text x="235.1" y="108.8">INT</text>
<text x="78" y="117.7">SWCLK</text>
<text x="113" y="115.2">GPIO25</text>
<text x="142.3" y="118.2">R19</text>
<text x="142.8" y="120">2.2K</text>
<text x="231.2" y="116.4">AUX_CL</text>
<text x="78" y="120.2">SWD</text>
<text x="107.2" y="120.2">GPIO26_ADC0</text>
<text x="107.2" y="122.8">GPIO27_ADC1</text>
<text x="107.2" y="125.3">GPIO28_ADC2</text>
<text x="213.9" y="121.5">FSYNC</text>
<text x="213.9" y="124.1">CLKIN</text>
<text x="230.7" y="124.1">REGOUT</text>
<text x="231.9" y="121.5">CPOUT</text>
<text x="78" y="127.9">TESTEN</text>
<text x="99.9" y="130.3" transform="rotate(-90 99.9 130.3)">GND</text>
<text x="107.2" y="127.9">GPIO29_ADC3</text>
<text x="144.8" y="126.9">D3</text>
<text x="144.8" y="129.5">Red</text>
<text x="149.5" y="129.5">LED</text>
<text x="226.9" y="129" transform="rotate(-90 226.9 129)">GND</text>
<text x="248.7" y="127.1">C7</text>
<text x="248.7" y="128.9">100n</text>
<text x="258.8" y="127.1">C6</text>
<text x="258.8" y="128.9">2.2n</text>
<text x="69.1" y="135.5">GND</text>
<text x="101.3" y="134.2">U8</text>
<text x="101.3" y="136.8">RP2040</text>
<text x="138.9" y="135.7">GND</text>
<text x="228.2" y="135.5">MPU-6050</text>
<text x="228.2" y="132.9">U4</text>
<text x="244.3" y="135.7">GND</text>
<text x="254.5" y="135.7">GND</text>
<text x="97" y="141.1">GND</text>
<text x="224" y="140.8">GND</text>
<text x="50" y="149.5">SW1</text>
<text x="47.9" y="152">SW_Push</text>
<text x="82.1" y="150.7">+3.3V</text>
<text x="89.5" y="154.5">C11</text>
<text x="37.8" y="157.1">GND</text>
<text x="60.9" y="160.9">R8</text>
<text x="69.8" y="160.9">R6</text>
<text x="89" y="157.1">100n</text>
<text x="97.8" y="160.9">GND</text>
<text x="60.9" y="163.4">1K</text>
<text x="69.2" y="163.4">10K</text>
<text x="78" y="167.2">~{CE}</text>
<text x="78" y="169.8">SCK</text>
<text x="78" y="172.3">SI(IO0)</text>
<text x="86" y="168.2" transform="rotate(-90 86 168.2)">VCC</text>
<text x="94" y="173.6">U6</text>
<text x="78" y="174.9">SO(IO1)</text>
<text x="78" y="177.4">~{WP}(IO2)</text>
<text x="78" y="179.9">~{HOLD}(IO3)</text>
<text x="94" y="176.1">IS25LP016D</text>
<text x="86" y="184.9" transform="rotate(-90 86 184.9)">GND</text>
<text x="83.1" y="194.2">GND</text>
</g>
<g font-size="1.8" fill="#a90000">
<text x="93.7" y="46.4" transform="rotate(-90 93.7 46.4)">45</text>
<text x="96.3" y="46.4" transform="rotate(-90 96.3 46.4)">23</text>
<text x="101.3" y="45.8" transform="rotate(-90 101.3 45.8)">1</text>
<text x="103.9" y="46.4" transform="rotate(-90 103.9 46.4)">48</text>
<text x="106.4" y="46.4" transform="rotate(-90 106.4 46.4)">43</text>
<text x="109" y="46.4" transform="rotate(-90 109 46.4)">44</text>
<text x="74.3" y="50.5">26</text>
<text x="121.8" y="50.5">2</text>
<text x="121.8" y="53.1">3</text>
<text x="74.3" y="58.2">47</text>
<text x="121.8" y="55.6">4</text>
<text x="121.8" y="58.2">5</text>
<text x="74.3" y="60.7">46</text>
<text x="121.8" y="60.7">6</text>
<text x="121.8" y="63.2">7</text>
<text x="121.8" y="65.8">8</text>
<text x="74.3" y="68.3">56</text>
<text x="121.2" y="70.9">11</text>
<text x="121.8" y="68.3">9</text>
<text x="74.3" y="73.4">53</text>
<text x="74.3" y="75.9">55</text>
<text x="121.2" y="73.4">12</text>
<text x="121.2" y="75.9">13</text>
<text x="74.3" y="78.5">54</text>
<text x="74.3" y="81">51</text>
<text x="74.3" y="83.6">52</text>
<text x="121.2" y="78.5">14</text>
<text x="121.2" y="81">15</text>
<text x="121.2" y="83.6">16</text>
<text x="121.2" y="86.1">17</text>
<text x="121.2" y="88.6">18</text>
<text x="121.2" y="91.2">27</text>
<text x="121.2" y="93.7">28</text>
<text x="46.9" y="101.3">2</text>
<text x="51.8" y="99.1" transform="rotate(-90 51.8 99.1)">3</text>
<text x="55.8" y="101.3">4</text>
<text x="74.3" y="96.3">20</text>
<text x="121.2" y="96.3">29</text>
<text x="121.2" y="98.8">30</text>
<text x="121.2" y="101.3">31</text>
<text x="223.3" y="100.4" transform="rotate(-90 223.3 100.4)">8</text>
<text x="228.3" y="101" transform="rotate(-90 228.3 101)">13</text>
<text x="51.8" y="105.5" transform="rotate(-90 51.8 105.5)">1</text>
<text x="74.3" y="106.4">21</text>
<text x="121.2" y="103.9">32</text>
<text x="121.2" y="106.4">34</text>
<text x="209.5" y="107.7">24</text>
<text x="240" y="107.7">12</text>
<text x="121.2" y="109">35</text>
<text x="121.2" y="111.5">36</text>
<text x="209.5" y="110.2">23</text>
<text x="210.1" y="112.8">9</text>
<text x="240.6" y="112.8">6</text>
<text x="74.3" y="116.6">24</text>
<text x="74.3" y="119.1">25</text>
<text x="121.2" y="114">37</text>
<text x="121.2" y="119.1">38</text>
<text x="240.6" y="115.3">7</text>
<text x="121.2" y="121.7">39</text>
<text x="121.2" y="124.2">40</text>
<text x="209.5" y="120.4">11</text>
<text x="210.1" y="122.9">1</text>
<text x="240" y="120.4">20</text>
<text x="240" y="122.9">10</text>
<text x="74.3" y="126.7">19</text>
<text x="121.2" y="126.7">41</text>
<text x="98.8" y="134" transform="rotate(-90 98.8 134)">57</text>
<text x="225.8" y="132.8" transform="rotate(-90 225.8 132.8)">18</text>
<text x="75.5" y="166.1">1</text>
<text x="84.8" y="163.3" transform="rotate(-90 84.8 163.3)">8</text>
<text x="75.5" y="168.7">6</text>
<text x="75.5" y="171.2">5</text>
<text x="75.5" y="173.7">2</text>
<text x="75.5" y="176.3">3</text>
<text x="75.5" y="178.8">7</text>
<text x="84.8" y="187.4" transform="rotate(-90 84.8 187.4)">4</text>
</g>
<g font-size="1.8" fill="#989898">
<text x="194.1" y="53.9">100n</text>
<text x="194.1" y="52.2">C40</text>
<text x="224.5" y="51.4">100n</text>
<text x="224.5" y="49.6">C41</text>
<text x="203.7" y="56.7">OE</text>
<text x="209.1" y="58.8" transform="rotate(-90 209.1 58.8)">VCCA</text>
<text x="214.2" y="58.9" transform="rotate(-90 214.2 58.9)">VCCB</text>
<text x="234" y="58">4.7K</text>
<text x="234.3" y="55.5">R55</text>
<text x="241.6" y="58">4.7K</text>
<text x="241.9" y="55.5">R54</text>
<text x="254.1" y="56.7">AK09918C</text>
<text x="257.7" y="54.2">U1</text>
<text x="203.7" y="61.8">A1</text>
<text x="215.2" y="61.8">B1</text>
<text x="252" y="61.8">SDA</text>
<text x="262.4" y="61.8">VDD</text>
<text x="274.1" y="64.9">C35</text>
<text x="203.7" y="66.9">A2</text>
<text x="215.2" y="66.9">B2</text>
<text x="252" y="66.9">SCL</text>
<text x="259.9" y="68.1" transform="rotate(-90 259.9 68.1)">VSS</text>
<text x="274.1" y="66.6">100n</text>
<text x="211.7" y="73.2" transform="rotate(-90 211.7 73.2)">GND</text>
<text x="213" y="77.1">U14</text>
<text x="213" y="79.6">TXS0102DCU</text>
</g>
<g font-size="1.8" fill="#aaa">
<text x="208" y="52.8" transform="rotate(-90 208 52.8)">3</text>
<text x="213.1" y="52.8" transform="rotate(-90 213.1 52.8)">7</text>
<text x="201.2" y="55.6">6</text>
<text x="201.2" y="60.7">5</text>
<text x="201.2" y="65.8">4</text>
<text x="219" y="60.7">8</text>
<text x="219" y="65.8">1</text>
<text x="248.8" y="60.7">B2</text>
<text x="248.9" y="65.8">A2</text>
<text x="266.6" y="60.7">B1</text>
<text x="258.8" y="71.1" transform="rotate(-90 258.8 71.1)">A1</text>
<text x="210.6" y="75.6" transform="rotate(-90 210.6 75.6)">2</text>
</g>
<g font-size="1.8" fill="#0f0f0f">
<text x="53.3" y="58.1">USB_RP2040_DS_P</text>
<text x="53.3" y="60.6">USB_RP2040_DS_N</text>
<text x="124.5" y="60.6">I2C_SDA_RP2040</text>
<text x="124.5" y="63.2">I2C_SCL_RP2040</text>
</g>
</svg>
